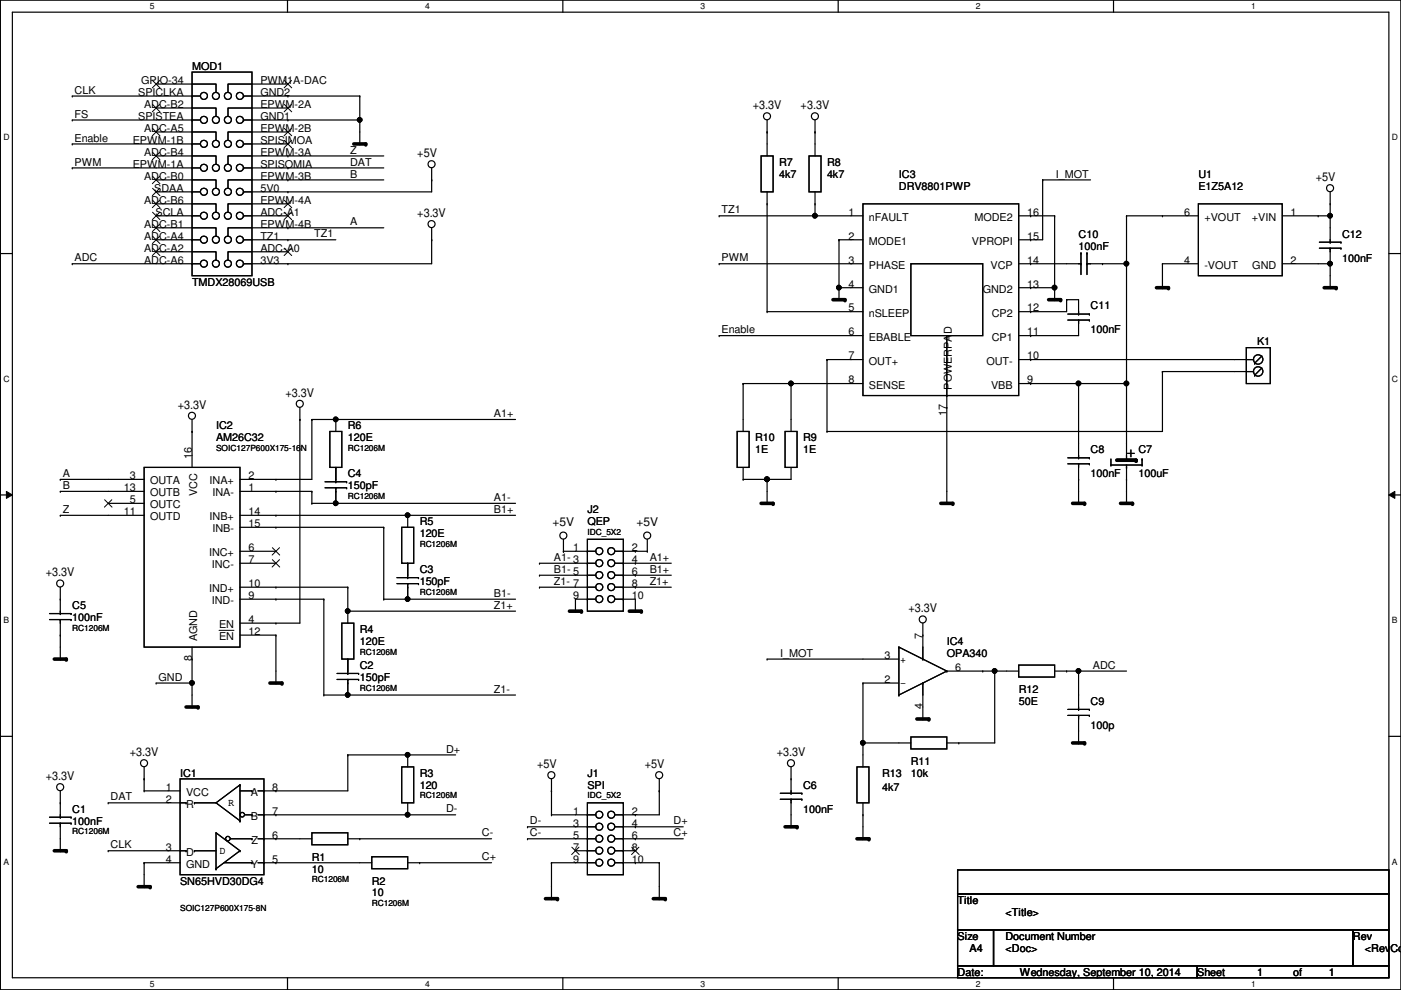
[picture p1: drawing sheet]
<svg xmlns="http://www.w3.org/2000/svg" width="297mm" height="210mm" viewBox="0 0 297 210" stroke-linecap="round" stroke-linejoin="round" font-family="sans-serif">
<path d="M.1 0h296.9v209.8h-296.9zM2.6 2.6h291.9v204.7h-291.9z" fill="none" stroke="#000" stroke-width=".25"/>
<g fill="#fff">
<path d="M31.8 .3h1v2h-1z"/>
<path d="M31.8 207.6h1v1.9h-1z"/>
</g>
<path d="M61 0v2.6M61 207.3v2.5" fill="none" stroke="#000" stroke-width=".25"/>
<g fill="#fff">
<path d="M90.1 .3h1v2h-1z"/>
<path d="M90.1 207.6h1v1.9h-1z"/>
</g>
<path d="M119.3 0v2.6M119.3 207.3v2.5" fill="none" stroke="#000" stroke-width=".25"/>
<g fill="#fff">
<path d="M148.5 .3h1v2h-1z"/>
<path d="M148.5 207.6h1v1.9h-1z"/>
</g>
<path d="M177.7 0v2.6M177.7 207.3v2.5" fill="none" stroke="#000" stroke-width=".25"/>
<g fill="#fff">
<path d="M206.9 .3h1v2h-1z"/>
<path d="M206.9 207.6h1v1.9h-1z"/>
</g>
<path d="M236.1 0v2.6M236.1 207.3v2.5" fill="none" stroke="#000" stroke-width=".25"/>
<g fill="#fff">
<path d="M265.3 .3h.9v2h-.9z"/>
<path d="M265.3 207.6h.9v1.9h-.9z"/>
<path d="M.7 28.2h1.3v1.9h-1.3z"/>
<path d="M295.1 28.2h1.3v1.9h-1.3z"/>
<path d="M.7 79.3h1.3v2h-1.3z"/>
<path d="M295.1 79.3h1.3v2h-1.3z"/>
</g>
<path d="M.1 53.8h2.5M294.5 53.8h2.5" fill="none" stroke="#000" stroke-width=".25"/>
<g fill="#fff">
<path d="M.7 130.5h1.2v2h-1.2z"/>
<path d="M295.1 130.5h1.2v2h-1.2z"/>
</g>
<path d="M.1 104.9h2.5M294.5 104.9h2.5" fill="none" stroke="#000" stroke-width=".25"/>
<path d="M1.4 104.2l1.2 .7-1.2 .8zM294.5 104.9l1.2-.7v1.5z" fill="#000"/>
<path d="M1.4 104.2l1.2 .7-1.2 .8zM294.5 104.9l1.2-.7v1.5z" fill="none" stroke="#000" stroke-width=".21"/>
<g fill="#fff">
<path d="M.7 181.7h1.2v2h-1.2z"/>
<path d="M295.1 181.7h1.2v2h-1.2z"/>
</g>
<g fill="none" stroke="#000" stroke-width=".25">
<path d="M33.1 17.8h12.7v1.8M40.7 15.3h12.7v43.2h-12.7zM61 17.8h-12.7v1.8M15.3 20.4h.1M15.3 25.4h.1M15.3 35.6h.1M15.3 30.5h.1M15.3 20.4h27.2M15.3 35.6h27.2M15.3 25.4h27.2M15.3 30.5h27.2M33.1 22.9h12.7v1.8"/>
<path d="M33.1 28h12.7v1.8M33.1 33.1h12.7v1.7M33.1 38.1h12.7v1.8M40.7 20.4h.1M40.7 25.4h.1M40.7 30.5h.1M40.7 35.6h.1M51.6 20.4h.1M51.6 25.4h.1M51.6 30.5h.1M51.6 35.6h.1M51.6 20.4h24.7"/>
<path d="M51.6 35.6h29.8M51.6 25.4h24.7M51.6 30.5h9.4M61 35.6h.1M61 20.4h.1M61 25.4h.1M61 38.1h.1M61 33.1h.1M61 22.9h-12.7v1.8M61 28h-12.7v1.8M76.3 20.4h.1M76.3 25.4h.1"/>
<path d="M76.3 30.5h.1M76.3 20.4v10.1M81.4 33.1h-33.1v1.7M81.4 38.1h-33.1v1.8M91.5 38.1h.1M91.5 35.6v5.1h-39.9M161.4 33.1h2.5v7.6h-2.5zM162.6 28h.1M162.6 25.4v7.7M171.5 33.1h2.6v7.6h-2.6zM172.8 28h.1M172.8 25.4v7.7"/>
<path d="M221.1 38.1h.1M221.1 38.1v12.7h-5.1M221.1 38.1h10.1M15.3 55.9h.1M15.3 55.9h27.2M33.1 43.2h12.7v1.8M33.1 48.3h12.7v1.8M33.1 53.4h12.7v1.8M33.1 50.8h9.4M33.1 40.7h9.4M33.1 45.8h9.4M40.7 40.7h.1"/>
<path d="M40.7 45.8h.1M40.7 50.8h.1M40.7 55.9h.1M51.6 40.7h.1M51.6 45.8h.1M51.6 50.8h.1M51.6 55.9h.1M51.6 50.8h19.6M51.6 45.8h9.4M61 50.8h.1M61 55.9h.1M61 40.7h.1"/>
<path d="M61 48.3h.1M61 43.2h-12.7v1.8M61 53.4h-12.7v1.8M81.4 48.3h-33.1v1.8M91.5 50.8h.1M91.5 48.3v7.6h-39.9M152.5 55.9h.1M152.5 45.8h.1M152.5 55.9h30.5M152.5 45.8h30.5M162.6 43.2h.1M162.6 40.7v25.4"/>
<path d="M172.8 45.8h.1M172.8 43.2h.1M172.8 40.7v5.1M177.9 50.8h.1M177.9 50.8h5.1M177.9 50.8v12.7M183 43.2h33v40.7h-33zM193.1 55.9h15.3v15.3h-15.3zM216 55.9h13.2M216 45.8h7.6M218.5 45.8h.1M218.5 50.8h.1"/>
<path d="M218.5 55.9h.1M223.6 45.8h.1M223.6 45.8v17.7M229.2 55.9h.1M229.2 53.6h.1M229.2 53.6v4.6M230.5 53.6h.1M230.5 55.9h.1M230.5 55.9h8.3M230.5 53.6v4.6M233.8 55.9h.1M238.8 55.9h.1"/>
<path d="M238.8 45.8h.1M238.8 45.8v51.8M238.8 45.8h15.3M246.5 55.9h.1M246.5 45.8h.1M246.5 55.9h7.6M246.5 55.9v5.1M254.1 43.2h17.8v15.3h-17.8zM271.9 55.9h10.1M271.9 45.8h10.1M279.5 45.8h.1M279.7 52.6h4.6"/>
<path d="M279.7 51.4h4.6M282 45.8h.1M282 55.9h.1M282 43.2h.1M282 51.4h.1M282 52.6h.1M282 40.7v10.7M282 52.6v8.4M284.3 52.6h.1M284.3 51.4h.1M152.5 71.2h.1M152.5 71.2h30.5"/>
<path d="M162.6 66.1h.1M162.6 66.1h20.4M175.3 76.2h.1M175.3 76.2h7.7M175.3 76.2v15.3M177.9 61h.1M177.9 63.5h.1M177.9 61h5.1M200.7 71.2v35.5M216 76.2h49.8M216 61h7.6M218.5 71.2h.1"/>
<path d="M218.5 66.1h.1M218.5 76.2h.1M218.5 61h.1M223.6 63.5h.1M226.1 63.5h.1M226.1 63.5v2.6h-10.1M226.1 63.5h2.6v3.1M226.4 67.9h4.6M226.4 66.6h4.6M228.7 66.6h.1M228.7 67.9h.1M228.7 67.9v3.3h-12.7"/>
<path d="M231 67.9h.1M231 66.6h.1M246.5 78.8h.1M246.5 61h.1M246.5 78.8v12.7h-71.2M246.5 78.8h19.3M264.2 73.7h5.1v7.6h-5.1zM265.8 76.2h.1M265.8 78.8h.1M266 77h.1M266 79.5h.1M267.5 75.5l-1.5 1.5"/>
<path d="M267.5 78l-1.5 1.5M282 61h.1M30.6 99.1h20.3v38.1h-20.3zM40.7 91.5h.1M40.7 88.9v10.2M63.6 88.9h.1M63.6 86.4v45.7h-12.7M66.1 88.9h.1M66.1 88.9v12.7h-15.2M66.1 88.9h43.2M69.9 91.5h2.6v7.6h-2.6zM71.2 99.1h.1"/>
<path d="M71.2 88.9h.1M71.2 88.9v2.6M71.2 99.1v3.1M156.3 91.5h2.5v7.6h-2.5zM157.6 81.3h.1M157.6 81.3v10.2M157.6 99.1v2.5M157.6 81.3h25.4M166.5 91.5h2.5v7.6h-2.5zM167.7 81.3h.1M167.7 99.1v2.5h-10.1M167.7 81.3v10.2"/>
<path d="M175.3 91.5h.1M200.7 86.4h.1M200.7 83.9h.1M216 81.3h22.8M218.5 81.3h.1M226.4 98.3h4.6M226.4 97.1h4.6M228.7 81.3h.1M228.7 97.1h.1M228.7 98.3h.1M228.7 81.3v15.8M228.7 98.3v8.4"/>
<path d="M231 98.3h.1M231 97.1h.1M235.5 98.6h.1M235.5 97.3v1.3M235.5 98.6h6.6M238.8 81.3h.1M238.8 97.6h.1M238.8 99.1h.1M238.8 98.6v8.1M242.1 97.3h.1M242.1 98.6h.1M242.1 97.3v1.3"/>
<path d="M12.8 109.3h.1M12.8 101.6h.1M12.8 104.2h.1M12.8 101.6h17.8M12.8 109.3h17.8M12.8 104.2h17.8M22.9 106.7h7.7M50.9 119.4h7.6M50.9 116.9h7.6M50.9 109.3h58.4M50.9 104.2h15.2M50.9 111.8h30.5"/>
<path d="M58.5 101.6h.1M58.5 104.2h.1M58.5 111.8h.1M58.5 109.3h.1M66.1 106.7h.1M66.1 104.2h.1M66.1 106.7h43.2M66.1 104.2v2.5M68.9 103.4h4.6M68.9 102.2h4.6M71.2 104.2h.1M71.2 106.7h.1"/>
<path d="M71.2 102.2h.1M71.2 103.4h.1M71.2 103.4v3.3M73.5 103.4h.1M73.5 102.2h.1M81.4 111.8h.1M81.4 111.8v15.2M85.2 111.8h2.5v7.6h-2.5zM86.4 119.4h.1M86.4 109.3h.1M86.4 109.3v2.5M86.4 119.4v3.1"/>
<path d="M114.4 119.4h.1M114.4 119.4h11.9M119.5 116.9h.1M119.5 116.9h6.8M119.5 114.3v2.6M124.5 114.3h7.7v15.3h-7.7zM124.5 116.9h.1M124.5 119.4h.1M130.4 119.4h11.9M130.4 116.9h6.8M132.2 119.4h.1M132.2 116.9h.1"/>
<path d="M134.7 119.4h.1M134.7 116.9h.1M137.2 116.9h.1M137.2 114.3v2.6M157.6 101.6h.1M162.6 101.6h.1M162.6 106.7h.1M162.6 101.6v5.1M200.7 106.7h.1M228.7 101.6h.1M228.7 106.7h.1M238.8 101.6h.1"/>
<path d="M238.8 106.7h.1M10.5 131.4h4.6M10.5 130.1h4.6M12.8 134.7h.1M12.8 139.7h.1M12.8 127h.1M12.8 130.1h.1M12.8 131.4h.1M12.8 124.5v5.6M12.8 131.4v8.3M15.1 131.4h.1M15.1 130.1h.1"/>
<path d="M40.7 139.7h.1M40.7 137.2v12.7M50.9 127h17.8M50.9 124.5h22.8M50.9 134.7h7.6M58.5 127h.1M58.5 124.5h.1M58.5 134.7h.1M58.5 132.1h.1M58.5 134.7v10.1M68.7 127h.1M68.7 127v20.4"/>
<path d="M72.5 132.1h2.5v7.6h-2.5zM73.7 124.5h.1M73.7 139.7h.1M73.7 129.6h.1M73.7 124.5v7.6M73.7 139.7v3.1M73.7 129.6h35.6M81.4 127h.1M81.4 127h27.9M84.2 123.7h4.5M84.2 122.5h4.5M86.4 124.5h.1"/>
<path d="M86.4 127h.1M86.4 122.5h.1M86.4 123.7h.1M86.4 123.7v3.3M88.7 123.7h.1M88.7 122.5h.1M114.4 122h.1M114.4 124.5h.1M114.4 124.5h11.9M114.4 122h11.9M122 129.6h.1M124.5 122h.1"/>
<path d="M124.5 124.5h.1M124.5 127h.1M126.3 127h-4.3v2.6M130.4 127h4.3v2.6M130.4 124.5h11.9M130.4 122h11.9M132.2 122h.1M132.2 124.5h.1M132.2 127h.1M134.7 122h.1M134.7 124.5h.1M134.7 129.6h.1"/>
<path d="M162.6 139.7h.1M162.6 139.7h28M190.6 137.2h.1M190.6 137.2v10.2M190.6 137.2l10.1 5.1M195.7 134.7h.1M195.7 139.7h.1M195.7 132.1v7.6M.1 156.1h2.5M33.1 144.8h.1M33.1 144.8h7.6M40.7 144.8h.1"/>
<path d="M40.7 149.9h.1M58.5 144.8h.1M68.7 147.4h.1M68.7 147.4h40.6M71.5 144.1h4.5M71.5 142.8h4.5M73.7 144.8h.1M73.7 147.4h.1M73.7 142.8h.1M73.7 144.1h.1M73.7 144.1v3.3M76 144.1h.1"/>
<path d="M76 142.8h.1M183 144.8h.1M183 157.5h.1M183 144.8h7.6M183 144.8v17.8M183 157.5h10.1M190.6 147.4h.1M193.1 156.3h7.6v2.5h-7.6zM195.7 152.4h.1M195.7 144.8h.1M195.7 144.8v7.6M200.7 142.3h.1"/>
<path d="M200.7 142.3h15.3M200.7 142.3l-10.1 5.1M203.3 157.5h.1M208.4 142.3h.1M210.9 142.3h.1M210.9 142.3v15.2h-10.2M216 141h7.6v2.6h-7.6zM223.6 142.3h15.2M226.1 142.3h.1M226.4 151.7h4.6M226.4 150.4h4.6M228.7 142.3h.1"/>
<path d="M228.7 157.5h.1M228.7 150.4h.1M228.7 151.7h.1M228.7 142.3v8.1M228.7 151.7v5.8M231 151.7h.1M231 150.4h.1M294.5 156.1h2.5M10.5 174.5h4.6M10.5 173.3h4.6M12.8 170.2h.1M12.8 173.3h.1"/>
<path d="M12.8 174.5h.1M12.8 167.7v5.6M12.8 174.5v5.9M15.1 174.5h.1M15.1 173.3h.1M22.9 170.2h.1M22.9 170.2h16.6M30.6 167.7h.1M30.6 165.1h.1M30.6 162.6v5.1M30.6 167.7h7.6M38.2 165.1h17.8v20.4h-17.8z"/>
<path d="M39.5 170.2h.1M41.2 170.2h.1M41.2 170.2h4.6M45.8 170.2l5.1 3.8M48.8 177.8h4.6M50.9 174h.1M50.9 166.4h.1M50.9 167.7h2.5M50.9 166.4v7.6M50.9 166.4l-5.1 3.8M51.9 172.8h1.5M53.4 167.7h.1"/>
<path d="M53.4 177.8h.1M53.4 172.8h.1M54.7 172.8h41.9M54.7 177.8h11.4M56 167.7h.1M56 172.8h.1M56 177.8h.1M58.5 177.8h.1M58.5 167.7h.1M58.5 172.8h.1M66.1 176.6h7.6v2.5h-7.6zM73.7 160.1h.1"/>
<path d="M73.7 160.1v7.6h-19M73.7 160.1h22.9M73.7 177.8h30.5M76.3 177.8h.1M85.2 162.6h2.5v7.6h-2.5zM86.4 160.1h.1M86.4 172.8h.1M86.4 160.1v2.5M86.4 170.2v2.6M111.8 175.3h.1M111.8 177.8h.1M111.8 177.8h14.5"/>
<path d="M111.8 175.3h14.5M116.9 172.8h.1M116.9 167.7h.1M116.9 165.1v7.7M116.9 172.8h9.4M124.5 170.2h7.7v15.3h-7.7zM124.5 172.8h.1M124.5 175.3h.1M124.5 177.8h.1M130.4 177.8h14.5M130.4 175.3h14.5M132.2 175.3h.1"/>
<path d="M132.2 172.8h.1M132.2 177.8h.1M134.7 172.8h.1M134.7 175.3h.1M134.7 177.8h.1M139.8 167.7h.1M139.8 165.1v7.7h-9.4M165.4 169.5h4.6M165.4 168.2h4.6M167.7 165.1h.1M167.7 175.3h.1M167.7 168.2h.1"/>
<path d="M167.7 169.5h.1M167.7 162.6v5.6M167.7 169.5v5.8M170 169.5h.1M170 168.2h.1M181.7 162.6h2.5v7.6h-2.5zM183 172.8h.1M183 177.8h.1M183 170.2v7.6M12.8 180.4h.1M22.9 180.4h.1M22.9 180.4h16.6"/>
<path d="M30.6 182.9h.1M30.6 188h.1M30.6 182.9h7.6M30.6 182.9v5.1M39.5 180.4h.1M41.2 180.4h.1M41.2 180.4h4.6M45.8 184.2h.1M47.6 182.9h5.8M50.9 180.4h.1M50.9 180.4l-5.1-3.8v7.6M50.9 180.4l-5.1 3.8"/>
<path d="M53.4 182.9h.1M54.7 182.9h24.1M56 182.9h.1M58.5 182.9h.1M78.8 181.7h7.6v2.5h-7.6zM86.4 182.9h17.8M89 182.9h.1M116.9 182.9h.1M116.9 190.5h.1M116.9 182.9h9.4M116.9 182.9v7.6M122 180.4h4.3"/>
<path d="M124.5 180.4h.1M124.5 182.9h.1M130.4 182.9h9.4M130.4 180.4h4.3M132.2 180.4h.1M132.2 182.9h.1M134.7 182.9h.1M139.8 182.9h.1M139.8 190.5h.1M139.8 182.9v7.6M203 184.4h91.5v5.1h-91.5zM203 189.5h91.5v7.6h-91.5z"/>
<path d="M203 197.1h7.6v7.7h-7.6zM210.6 197.1h76.2v7.7h-76.2zM286.8 197.1h7.7v7.7h-7.7zM203 204.8h50.8v2.5h-50.8zM253.8 204.8h40.7v2.5h-40.7z"/>
<circle cx="43.2" cy="30.5" r=".75"/>
<circle cx="43.2" cy="35.6" r=".75"/>
<circle cx="43.2" cy="20.3" r=".75"/>
<circle cx="43.2" cy="25.4" r=".75"/>
<circle cx="45.8" cy="35.6" r=".75"/>
<circle cx="45.8" cy="20.3" r=".75"/>
<circle cx="45.8" cy="25.4" r=".75"/>
<circle cx="45.8" cy="30.5" r=".75"/>
<circle cx="48.3" cy="35.6" r=".75"/>
<circle cx="48.3" cy="30.5" r=".75"/>
<circle cx="48.3" cy="20.3" r=".75"/>
<circle cx="48.3" cy="25.4" r=".75"/>
<circle cx="50.9" cy="25.4" r=".75"/>
<circle cx="50.9" cy="30.5" r=".75"/>
<circle cx="50.9" cy="20.3" r=".75"/>
<circle cx="50.9" cy="35.6" r=".75"/>
<circle cx="76.3" cy="25.4" r=".49"/>
<circle cx="91.5" cy="34.8" r=".75"/>
<circle cx="162.6" cy="24.7" r=".75"/>
<circle cx="172.8" cy="24.7" r=".75"/>
<circle cx="282" cy="39.9" r=".75"/>
<circle cx="43.2" cy="55.9" r=".75"/>
<circle cx="43.2" cy="40.7" r=".75"/>
<circle cx="43.2" cy="45.7" r=".75"/>
<circle cx="43.2" cy="50.8" r=".75"/>
<circle cx="45.8" cy="50.8" r=".75"/>
<circle cx="45.8" cy="40.7" r=".75"/>
<circle cx="45.8" cy="55.9" r=".75"/>
<circle cx="45.8" cy="45.7" r=".75"/>
<circle cx="48.3" cy="40.7" r=".75"/>
<circle cx="48.3" cy="55.9" r=".75"/>
<circle cx="48.3" cy="45.7" r=".75"/>
<circle cx="48.3" cy="50.8" r=".75"/>
<circle cx="50.9" cy="50.8" r=".75"/>
<circle cx="50.9" cy="40.7" r=".75"/>
<circle cx="50.9" cy="55.9" r=".75"/>
<circle cx="50.9" cy="45.7" r=".75"/>
<circle cx="91.5" cy="47.5" r=".75"/>
<circle cx="172.8" cy="45.7" r=".49"/>
<circle cx="238.8" cy="55.9" r=".49"/>
<circle cx="282" cy="55.9" r=".49"/>
<circle cx="282" cy="45.7" r=".49"/>
<circle cx="177.9" cy="61" r=".49"/>
<circle cx="223.6" cy="61" r=".49"/>
<circle cx="266.8" cy="78.8" r="1"/>
<circle cx="266.8" cy="76.2" r="1"/>
<circle cx="40.7" cy="88.2" r=".75"/>
<circle cx="63.6" cy="85.6" r=".75"/>
<circle cx="71.2" cy="88.9" r=".49"/>
<circle cx="167.7" cy="81.3" r=".49"/>
<circle cx="228.7" cy="81.3" r=".49"/>
<circle cx="238.8" cy="81.3" r=".49"/>
<circle cx="71.2" cy="106.7" r=".49"/>
<circle cx="86.4" cy="109.2" r=".49"/>
<circle cx="119.4" cy="113.6" r=".75"/>
<circle cx="127.1" cy="116.9" r=".75"/>
<circle cx="127.1" cy="119.4" r=".75"/>
<circle cx="129.6" cy="116.9" r=".75"/>
<circle cx="129.6" cy="119.4" r=".75"/>
<circle cx="137.2" cy="113.6" r=".75"/>
<circle cx="162.6" cy="101.6" r=".49"/>
<circle cx="12.8" cy="123.7" r=".75"/>
<circle cx="73.7" cy="129.6" r=".49"/>
<circle cx="86.4" cy="127" r=".49"/>
<circle cx="127.1" cy="121.9" r=".75"/>
<circle cx="127.1" cy="124.5" r=".75"/>
<circle cx="127.1" cy="127" r=".75"/>
<circle cx="129.6" cy="121.9" r=".75"/>
<circle cx="129.6" cy="124.5" r=".75"/>
<circle cx="129.6" cy="127" r=".75"/>
<circle cx="195.6" cy="131.3" r=".75"/>
<circle cx="40.7" cy="144.8" r=".49"/>
<circle cx="73.7" cy="147.3" r=".49"/>
<circle cx="182.9" cy="157.5" r=".49"/>
<circle cx="210.9" cy="142.3" r=".49"/>
<circle cx="228.7" cy="142.3" r=".49"/>
<circle cx="12.8" cy="166.9" r=".75"/>
<circle cx="30.5" cy="161.8" r=".75"/>
<circle cx="48.3" cy="177.8" r=".49"/>
<circle cx="51.4" cy="172.7" r=".49"/>
<circle cx="86.4" cy="160" r=".49"/>
<circle cx="86.4" cy="172.7" r=".49"/>
<circle cx="116.9" cy="164.4" r=".75"/>
<circle cx="127.1" cy="175.3" r=".75"/>
<circle cx="127.1" cy="177.8" r=".75"/>
<circle cx="127.1" cy="172.7" r=".75"/>
<circle cx="129.6" cy="172.7" r=".75"/>
<circle cx="129.6" cy="177.8" r=".75"/>
<circle cx="129.6" cy="175.3" r=".75"/>
<circle cx="139.8" cy="164.4" r=".75"/>
<circle cx="167.7" cy="161.8" r=".75"/>
<circle cx="127.1" cy="180.4" r=".75"/>
<circle cx="127.1" cy="182.9" r=".75"/>
<circle cx="129.6" cy="180.4" r=".75"/>
<circle cx="129.6" cy="182.9" r=".75"/>
</g>
<g fill="#000">
<circle cx="76.3" cy="25.4" r=".49"/>
<circle cx="172.8" cy="45.7" r=".49"/>
<circle cx="238.8" cy="55.9" r=".49"/>
<circle cx="282" cy="55.9" r=".49"/>
<circle cx="282" cy="45.7" r=".49"/>
<circle cx="177.9" cy="61" r=".49"/>
<circle cx="223.6" cy="61" r=".49"/>
<circle cx="71.2" cy="88.9" r=".49"/>
<circle cx="167.7" cy="81.3" r=".49"/>
<circle cx="228.7" cy="81.3" r=".49"/>
<circle cx="238.8" cy="81.3" r=".49"/>
<circle cx="71.2" cy="106.7" r=".49"/>
<circle cx="86.4" cy="109.2" r=".49"/>
<circle cx="162.6" cy="101.6" r=".49"/>
<circle cx="73.7" cy="129.6" r=".49"/>
<circle cx="86.4" cy="127" r=".49"/>
<circle cx="40.7" cy="144.8" r=".49"/>
<circle cx="73.7" cy="147.3" r=".49"/>
<circle cx="182.9" cy="157.5" r=".49"/>
<circle cx="210.9" cy="142.3" r=".49"/>
<circle cx="228.7" cy="142.3" r=".49"/>
<circle cx="86.4" cy="160" r=".49"/>
<circle cx="86.4" cy="172.7" r=".49"/>
</g>
<g fill="none" stroke="#000" stroke-width=".76">
<path d="M75 30.5h2.6M176.6 63.5h2.6M222.3 63.5h2.6M245.2 61h2.5M280.8 61h2.5M236.8 97.6h4.1M161.4 106.7h2.5M199.5 106.7h2.5M227.4 106.7h2.6M237.6 106.7h2.5M11.5 139.7h2.6M120.7 129.6h2.6"/>
<path d="M133.4 129.6h2.6M39.5 149.9h2.5M57.2 144.8h2.6M194.4 152.4h2.5M227.4 157.5h2.6M166.5 175.3h2.5M181.7 177.8h2.5M11.5 180.4h2.6M29.3 188h2.5M115.7 190.5h2.5M138.5 190.5h2.6"/>
</g>
<g fill="#000">
<circle cx="77.6" cy="30.5" r=".38"/>
<circle cx="179.2" cy="63.5" r=".38"/>
<circle cx="224.9" cy="63.5" r=".38"/>
<circle cx="247.7" cy="61" r=".38"/>
<circle cx="283.3" cy="61" r=".38"/>
<circle cx="240.9" cy="97.6" r=".38"/>
<circle cx="163.9" cy="106.7" r=".38"/>
<circle cx="202" cy="106.7" r=".38"/>
<circle cx="230" cy="106.7" r=".38"/>
<circle cx="240.1" cy="106.7" r=".38"/>
<circle cx="14.1" cy="139.7" r=".38"/>
<circle cx="123.3" cy="129.6" r=".38"/>
<circle cx="136" cy="129.6" r=".38"/>
<circle cx="42" cy="149.9" r=".38"/>
<circle cx="59.8" cy="144.8" r=".38"/>
<circle cx="196.9" cy="152.4" r=".38"/>
<circle cx="230" cy="157.5" r=".38"/>
<circle cx="169" cy="175.3" r=".38"/>
<circle cx="184.2" cy="177.8" r=".38"/>
<circle cx="14.1" cy="180.4" r=".38"/>
<circle cx="31.8" cy="188" r=".38"/>
<circle cx="118.2" cy="190.5" r=".38"/>
<circle cx="141.1" cy="190.5" r=".38"/>
</g>
<g fill="none" stroke="#000" stroke-width=".21">
<path d="M32.3 17.1l1.6 1.5M33.9 17.1l-1.6 1.5M60.3 17.1l1.5 1.5M61.8 17.1l-1.6 1.5M32.3 22.1l1.6 1.6M32.3 27.2l1.6 1.6M32.3 32.3l1.6 1.6M32.3 39.9l1.6 1.6M32.3 37.4l1.6 1.5M33.9 22.1l-1.6 1.6M33.9 27.2l-1.6 1.6M33.9 32.3l-1.6 1.6"/>
<path d="M33.9 39.9l-1.6 1.6M33.9 37.4l-1.6 1.5M60.3 22.1l1.5 1.6M60.3 27.2l1.5 1.6M60.3 29.8l1.5 1.5M61.8 22.1l-1.6 1.6M61.8 27.2l-1.6 1.6M61.8 29.8l-1.6 1.5M32.3 42.5l1.6 1.5M32.3 45l1.6 1.6M32.3 50.1l1.6 1.5M32.3 47.5l1.6 1.6"/>
<path d="M32.3 52.6l1.6 1.6M33.9 45l-1.6 1.6M33.9 50.1l-1.6 1.5M33.9 42.5l-1.6 1.5M33.9 47.5l-1.6 1.6M33.9 52.6l-1.6 1.6M60.3 42.5l1.5 1.5M60.3 45l1.5 1.6M60.3 52.6l1.5 1.6M61.8 42.5l-1.6 1.5M61.8 45l-1.6 1.6M61.8 52.6l-1.6 1.6"/>
<path d="M22.2 106l1.5 1.5M23.7 106l-1.6 1.5M57.7 116.1l1.6 1.6M57.7 118.7l1.6 1.5M59.3 116.1l-1.6 1.6M59.3 118.7l-1.6 1.5M46.4 133.6h3.2M121.2 179.6l1.6 1.6M122.8 179.6l-1.6 1.6M133.9 179.6l1.6 1.6M135.5 179.6l-1.6 1.6"/>
</g>
<text font-size="3.3" x="238.8" y="97">+</text>
<g font-size="2.5">
<text x="159.6" y="23.2">+3.3V</text>
<text x="169.8" y="23.2">+3.3V</text>
<text x="88.5" y="33.3">+5V</text>
<text x="279" y="38.4">+5V</text>
<text x="88.5" y="46">+3.3V</text>
<text x="37.7" y="86.7">+3.3V</text>
<text x="60.5" y="84.1">+3.3V</text>
<text x="117.2" y="111.5">+5V</text>
<text x="135" y="111.5">+5V</text>
<text x="9.7" y="122.2">+3.3V</text>
<text x="192.6" y="129.8">+3.3V</text>
<text x="27.5" y="160.3">+3.3V</text>
<text x="164.7" y="160.3">+3.3V</text>
<text x="9.7" y="165.4">+3.3V</text>
<text x="113.9" y="162.9">+5V</text>
<text x="136.7" y="162.9">+5V</text>
</g>
<g font-size="2.3">
<text x="29.9" y="17.8">GPIO-34</text>
<text x="40.7" y="14.8">MOD1</text>
<text x="55.2" y="17.8">PWM1A-DAC</text>
<text x="15.8" y="19.9">CLK</text>
<text x="29.3" y="20.3">SPICLKA</text>
<text x="30.6" y="22.9">ADC-B2</text>
<text x="55.2" y="20.3">GND2</text>
<text x="55.2" y="22.9">EPWM-2A</text>
<text x="15.8" y="24.9">FS</text>
<text x="29.3" y="25.4">SPISTEA</text>
<text x="30.6" y="27.9">ADC-A5</text>
<text x="55.2" y="25.4">GND1</text>
<text x="55.2" y="27.9">EPWM-2B</text>
<text x="15.8" y="35.1">PWM</text>
<text x="15.8" y="30">Enable</text>
<text x="28.1" y="30.5">EPWM-1B</text>
<text x="28.1" y="35.6">EPWM-1A</text>
<text x="30.6" y="33">ADC-B4</text>
<text x="55.2" y="30.5">SPISIMOA</text>
<text x="55.2" y="35.6">SPISOMIA</text>
<text x="55.2" y="33">EPWM-3A</text>
<text x="74.2" y="35.1">DAT</text>
<text x="74.2" y="32.6">Z</text>
<text x="165.2" y="35.1">R7</text>
<text x="175.3" y="35.1">R8</text>
<text x="30.6" y="38.1">ADC-B0</text>
<text x="32.7" y="40.6">SDAA</text>
<text x="55.2" y="38.1">EPWM-3B</text>
<text x="55.2" y="40.6">5V0</text>
<text x="74.2" y="37.6">B</text>
<text x="165.2" y="37.7">4k7</text>
<text x="175.3" y="37.7">4k7</text>
<text x="190.6" y="37.7">IC3</text>
<text x="190.6" y="40.2">DRV8801PWP</text>
<text x="223.9" y="37.6">I_MOT</text>
<text x="254.1" y="37.7">U1</text>
<text x="254.1" y="40.2">E1Z5A12</text>
<text x="30.6" y="43.2">ADC-B6</text>
<text x="33" y="45.7">SCLA</text>
<text x="55.2" y="43.2">EPWM-4A</text>
<text x="55.2" y="45.7">ADC-A1</text>
<text x="74.2" y="47.8">A</text>
<text x="153" y="45.3">TZ1</text>
<text x="179.9" y="45.7">1</text>
<text x="184.2" y="46.8">nFAULT</text>
<text x="206.6" y="46.8">MODE2</text>
<text x="217.8" y="45.7">16</text>
<text x="251" y="45.7">6</text>
<text x="255.4" y="46.8">+VOUT</text>
<text x="265.4" y="46.8">+VIN</text>
<text x="273.6" y="45.7">1</text>
<text x="30.6" y="50.8">ADC-A4</text>
<text x="30.6" y="48.3">ADC-B1</text>
<text x="30.6" y="53.3">ADC-A2</text>
<text x="55.2" y="48.3">EPWM-4B</text>
<text x="55.2" y="50.8">TZ1</text>
<text x="55.2" y="53.3">ADC-A0</text>
<text x="66.6" y="50.3">TZ1</text>
<text x="179.9" y="50.8">2</text>
<text x="184.2" y="51.9">MODE1</text>
<text x="206.1" y="51.9">VPROPI</text>
<text x="217.8" y="50.8">15</text>
<text x="228.7" y="50.4">C10</text>
<text x="228.7" y="52.9">100nF</text>
<text x="284.6" y="50.4">C12</text>
<text x="15.8" y="55.4">ADC</text>
<text x="30.6" y="55.9">ADC-A6</text>
<text x="55.2" y="55.9">3V3</text>
<text x="153" y="55.4">PWM</text>
<text x="179.9" y="55.9">3</text>
<text x="184.2" y="57">PHASE</text>
<text x="210" y="57">VCP</text>
<text x="217.8" y="55.9">14</text>
<text x="251" y="55.9">4</text>
<text x="255.4" y="57">-VOUT</text>
<text x="265.5" y="57">GND</text>
<text x="273.6" y="55.9">2</text>
<text x="284.6" y="55.5">100nF</text>
<text x="40.7" y="60.5">TMDX28069USB</text>
<text x="179.9" y="61">4</text>
<text x="184.2" y="62.1">GND1</text>
<text x="208.4" y="62.1">GND2</text>
<text x="217.8" y="61">13</text>
<text x="231.2" y="65.6">C11</text>
<text x="153" y="70.7">Enable</text>
<text x="179.9" y="66">5</text>
<text x="179.9" y="71.1">6</text>
<text x="184.2" y="67.1">nSLEEP</text>
<text x="210.3" y="67.1">CP2</text>
<text x="217.8" y="71.1">11</text>
<text x="217.8" y="66">12</text>
<text x="231.2" y="70.7">100nF</text>
<text x="179.9" y="76.2">7</text>
<text x="184.2" y="72.2">EBABLE</text>
<text x="184.2" y="77.3">OUT+</text>
<text x="209.1" y="77.3">OUT-</text>
<text x="210.3" y="72.2">CP1</text>
<text x="217.8" y="76.2">10</text>
<text x="266.5" y="73.2">K1</text>
<text x="179.9" y="81.3">8</text>
<text x="184.2" y="82.4">SENSE</text>
<text x="201.8" y="82.6" transform="rotate(-90 201.8 82.6)">POWERPAD</text>
<text x="210.1" y="82.4">VBB</text>
<text x="217.8" y="81.3">9</text>
<text x="104.7" y="88.4">A1+</text>
<text x="200.7" y="88.2" transform="rotate(-90 200.7 88.2)">17</text>
<text x="45.8" y="91">IC2</text>
<text x="45.8" y="93.6">AM26C32</text>
<text x="73.7" y="91">R6</text>
<text x="73.7" y="93.6">120E</text>
<text x="160.1" y="93.6">R10</text>
<text x="170.3" y="93.6">R9</text>
<text x="13.3" y="101.1">A</text>
<text x="27.5" y="101.6">3</text>
<text x="40.7" y="97.3" transform="rotate(-90 40.7 97.3)">16</text>
<text x="52.7" y="101.6">2</text>
<text x="73.7" y="101.2">C4</text>
<text x="160.1" y="96.1">1E</text>
<text x="170.3" y="96.1">1E</text>
<text x="231.2" y="96.1">C8</text>
<text x="231.2" y="101.2">100nF</text>
<text x="241.4" y="96.1">C7</text>
<text x="241.4" y="101.2">100uF</text>
<text x="13.3" y="103.7">B</text>
<text x="26.2" y="104.1">13</text>
<text x="27.5" y="106.7">5</text>
<text x="31.8" y="102.7">OUTA</text>
<text x="31.8" y="107.8">OUTC</text>
<text x="31.8" y="105.2">OUTB</text>
<text x="41.8" y="105.2" transform="rotate(-90 41.8 105.2)">VCC</text>
<text x="44.4" y="102.7">INA+</text>
<text x="45" y="105.2">INA-</text>
<text x="52.7" y="104.1">1</text>
<text x="73.7" y="103.7">150pF</text>
<text x="104.7" y="106.2">A1-</text>
<text x="13.3" y="108.8">Z</text>
<text x="26.2" y="109.2">11</text>
<text x="31.8" y="110.3">OUTD</text>
<text x="44.4" y="110.3">INB+</text>
<text x="45" y="112.9">INB-</text>
<text x="52.7" y="111.8">15</text>
<text x="52.7" y="109.2">14</text>
<text x="89" y="111.3">R5</text>
<text x="89" y="113.9">120E</text>
<text x="104.7" y="108.8">B1+</text>
<text x="124.5" y="108.8">J2</text>
<text x="124.5" y="111.3">QEP</text>
<text x="44.3" y="117.9">INC+</text>
<text x="52.7" y="116.8">6</text>
<text x="52.7" y="119.4">7</text>
<text x="117.4" y="118.9">A1- 3</text>
<text x="121.5" y="116.8">1</text>
<text x="133.9" y="116.8">2</text>
<text x="133.9" y="119.4">4</text>
<text x="137.7" y="118.9">A1+</text>
<text x="44.3" y="125.6">IND+</text>
<text x="44.9" y="120.5">INC-</text>
<text x="52.7" y="124.5">10</text>
<text x="89" y="121.5">C3</text>
<text x="89" y="124">150pF</text>
<text x="117.4" y="121.5">B1- 5</text>
<text x="117.4" y="124">Z1- 7</text>
<text x="133.9" y="121.9">6</text>
<text x="133.9" y="124.5">8</text>
<text x="137.7" y="121.5">B1+</text>
<text x="137.7" y="124">Z1+</text>
<text x="15.3" y="129.1">C5</text>
<text x="15.3" y="131.7">100nF</text>
<text x="44.9" y="128.1">IND-</text>
<text x="52.7" y="127">9</text>
<text x="104.7" y="126.5">B1-</text>
<text x="104.7" y="129.1">Z1+</text>
<text x="121.5" y="127">9</text>
<text x="133.9" y="127">10</text>
<text x="41.8" y="135.9" transform="rotate(-90 41.8 135.9)">AGND</text>
<text x="46.4" y="133.2">EN</text>
<text x="46.4" y="135.7">EN</text>
<text x="52.7" y="132.1">4</text>
<text x="52.7" y="134.6">12</text>
<text x="76.3" y="134.2">R4</text>
<text x="76.3" y="136.7">120E</text>
<text x="195.6" y="135.4" transform="rotate(-90 195.6 135.4)">7</text>
<text x="200.7" y="136.7">IC4</text>
<text x="40.7" y="140.3" transform="rotate(-90 40.7 140.3)">8</text>
<text x="76.3" y="141.8">C2</text>
<text x="165.4" y="139.2">I_MOT</text>
<text x="187.5" y="139.7">3</text>
<text x="190.8" y="140.6">+</text>
<text x="200.7" y="139.3">OPA340</text>
<text x="202.5" y="142.2">6</text>
<text x="231.7" y="141.8">ADC</text>
<text x="33.6" y="144.3">GND</text>
<text x="76.3" y="144.4">150pF</text>
<text x="104.7" y="146.9">Z1-</text>
<text x="187.5" y="144.8">2</text>
<text x="190.8" y="145.4">-</text>
<text x="216" y="146.9">R12</text>
<text x="216" y="149.4">50E</text>
<text x="231.2" y="149.4">C9</text>
<text x="195.6" y="150.4" transform="rotate(-90 195.6 150.4)">4</text>
<text x="231.2" y="154.5">100p</text>
<text x="94.6" y="159.6">D+</text>
<text x="35.1" y="167.6">1</text>
<text x="38.2" y="164.7">IC1</text>
<text x="57.7" y="167.6">8</text>
<text x="89" y="164.7">R3</text>
<text x="89" y="167.2">120</text>
<text x="124.5" y="164.7">J1</text>
<text x="124.5" y="167.2">SPI</text>
<text x="170.3" y="167.2">C6</text>
<text x="187" y="164.7">R13</text>
<text x="187" y="167.7">4k7</text>
<text x="193.1" y="162.1">R11</text>
<text x="193.1" y="164.7">10k</text>
<text x="15.3" y="172.3">C1</text>
<text x="23.4" y="169.7">DAT</text>
<text x="35.1" y="170.2">2</text>
<text x="39.5" y="168.7">VCC</text>
<text x="39.5" y="171.3">R</text>
<text x="48.3" y="170.8">R</text>
<text x="53.2" y="168.7">A</text>
<text x="53.2" y="173.8">B</text>
<text x="57.7" y="172.7">7</text>
<text x="94.6" y="172.3">D-</text>
<text x="121.5" y="172.7">1</text>
<text x="133.9" y="172.7">2</text>
<text x="170.3" y="172.3">100nF</text>
<text x="15.3" y="174.8">100nF</text>
<text x="23.4" y="179.9">CLK</text>
<text x="53.3" y="178.9">Z</text>
<text x="57.7" y="177.8">6</text>
<text x="102.2" y="177.3">C-</text>
<text x="112.3" y="174.8">D-</text>
<text x="112.3" y="177.3">C-</text>
<text x="121.5" y="175.3">3</text>
<text x="121.5" y="177.8">5</text>
<text x="133.9" y="175.3">4</text>
<text x="133.9" y="177.8">6</text>
<text x="142.8" y="174.8">D+</text>
<text x="142.8" y="177.3">C+</text>
<text x="35.1" y="180.3">3</text>
<text x="35.1" y="182.9">4</text>
<text x="39.5" y="181.4">D</text>
<text x="39.5" y="184">GND</text>
<text x="46.6" y="181">D</text>
<text x="53.2" y="184">Y</text>
<text x="57.7" y="182.9">5</text>
<text x="66.1" y="182.5">R1</text>
<text x="66.1" y="185">10</text>
<text x="102.2" y="182.4">C+</text>
<text x="121.5" y="180.3">7</text>
<text x="121.5" y="182.9">9</text>
<text x="133.9" y="180.3">8</text>
<text x="133.9" y="182.9">10</text>
<text x="38.2" y="187.5">SN65HVD30DG4</text>
<text x="78.8" y="187.5">R2</text>
<text x="78.8" y="190.1">10</text>
<text x="203" y="191.6">Title</text>
<text x="213.2" y="194.1">&lt;Title&gt;</text>
<text x="203" y="199.2">Size</text>
<text x="205.6" y="201.8">A4</text>
<text x="213.2" y="199.2">Document Number</text>
<text x="213.2" y="201.8">&lt;Doc&gt;</text>
<text x="286.8" y="199.2">Rev</text>
<text x="289.4" y="201.8">&lt;RevCo</text>
<text x="203" y="206.8">Date:</text>
<text x="216.2" y="206.8">Wednesday, September 10, 2014</text>
<text x="253.8" y="206.8">Sheet</text>
<text x="266.5" y="206.8">1</text>
<text x="274.1" y="206.8">of</text>
<text x="281.8" y="206.8">1</text>
</g>
<g font-size="1.8">
<text x="31.8" y="1.9">5</text>
<text x="90.1" y="1.9">4</text>
<text x="148.5" y="1.9">3</text>
<text x="206.9" y="1.9">2</text>
<text x="265.3" y="1.9">1</text>
<text x=".7" y="29.8">D</text>
<text x="295.1" y="29.8">D</text>
<text x=".7" y="80.9">C</text>
<text x="295.1" y="80.9">C</text>
<text x="45.8" y="95.6">SOIC127P600X175-16N</text>
<text x="73.7" y="95.6">RC1206M</text>
<text x="73.7" y="105.8">RC1206M</text>
<text x="124.5" y="113.4">IDC_5X2</text>
<text x="89" y="116">RC1206M</text>
<text x="89" y="126.1">RC1206M</text>
<text x=".7" y="132.1">B</text>
<text x="15.3" y="133.7">RC1206M</text>
<text x="295.1" y="132.1">B</text>
<text x="76.3" y="138.8">RC1206M</text>
<text x="76.3" y="146.4">RC1206M</text>
<text x="89" y="169.3">RC1206M</text>
<text x="124.5" y="169.3">IDC_5X2</text>
<text x="15.3" y="176.9">RC1206M</text>
<text x=".7" y="183.3">A</text>
<text x="295.1" y="183.3">A</text>
<text x="66.1" y="187.1">RC1206M</text>
<text x="38.2" y="193.2">SOIC127P600X175-8N</text>
<text x="78.8" y="192.2">RC1206M</text>
<text x="31.8" y="209.2">5</text>
<text x="90.1" y="209.2">4</text>
<text x="148.5" y="209.2">3</text>
<text x="206.9" y="209.2">2</text>
<text x="265.3" y="209.2">1</text>
</g>
</svg>
